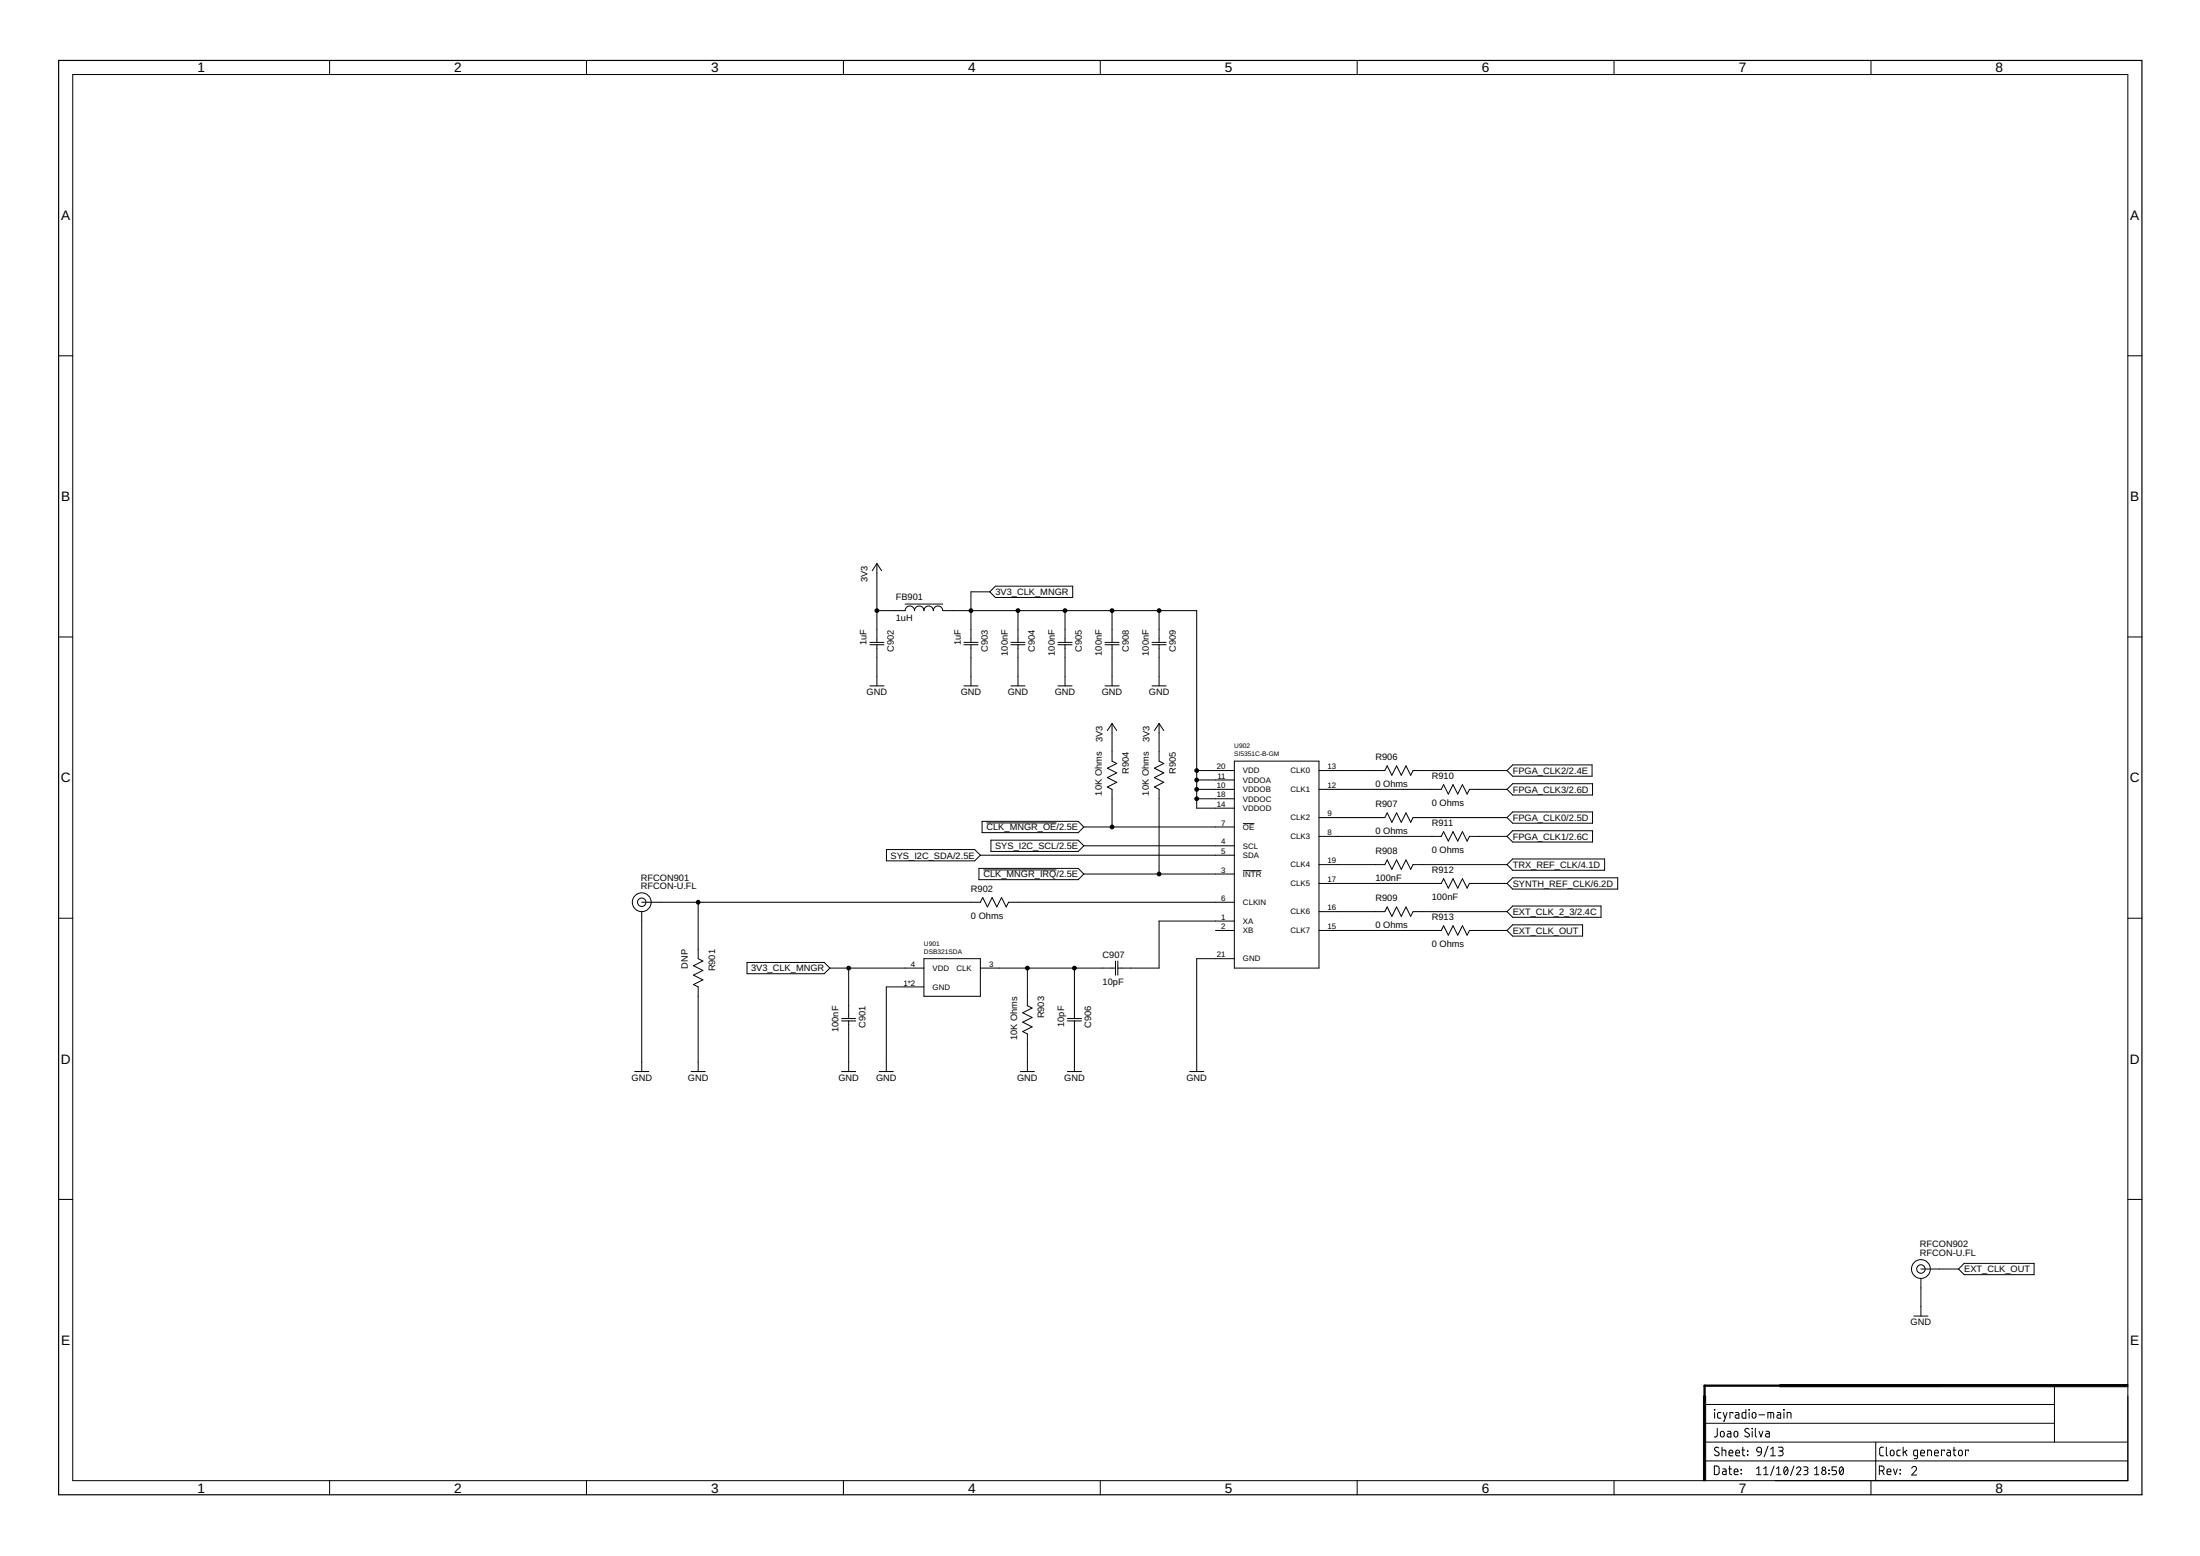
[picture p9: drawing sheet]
<svg xmlns="http://www.w3.org/2000/svg" width="594mm" height="420mm" viewBox="0 0 594 420" stroke-linecap="round" stroke-linejoin="round" font-family="sans-serif">
<g fill="none" stroke="#000" stroke-width=".27">
<path d="M89 16.3v3.8M158.4 16.3v3.8M227.8 16.3v3.8M297.1 16.3v3.8M366.5 16.3v3.8M435.8 16.3v3.8M505.2 16.3v3.8M19.6 20.1h555v379.7h-555zM15.8 96.1h3.8M574.6 96.1h3.8M236.8 152.2l1.3 1.9M236.8 152.2l-1.3 1.9"/>
<path d="M236.8 152.2v21.3M267.3 159.8h-5.1v13.7M268.8 158.3h20.9v3h-20.9l-1.5-1.5zM15.8 172h3.8M234.9 173.5h3.8M234.9 174.1h3.8M236.8 164.9h7.6a1.27 1.27 0 0 1 1.3-1.3 1.27 1.27 0 0 1 1.3 1.3 1.27 1.27 0 0 1 1.2-1.3 1.27 1.27 0 0 1 1.3 1.3 1.27 1.27 0 0 1 1.3-1.3 1.27 1.27 0 0 1 1.2 1.3 1.27 1.27 0 0 1 1.3-1.3 1.27 1.27 0 0 1 1.3 1.3h68.6v53.3h10.1M236.8 174.1v11.1M244.4 163.1h10.2M260.3 173.5h3.8M260.3 174.1h3.8M262.2 174.1v11.1"/>
<path d="M273 173.5h3.8M273 174.1h3.8M274.9 164.9v8.6M274.9 174.1v11.1M285.7 173.5h3.8M285.7 174.1h3.8M287.6 164.9v8.6M287.6 174.1v11.1M298.4 173.5h3.8M298.4 174.1h3.8M300.3 164.9v8.6M300.3 174.1v11.1"/>
<path d="M311.1 173.5h3.8M311.1 174.1h3.8M313 164.9v8.6M313 174.1v11.1M574.6 172h3.8M234.9 185.2h3.8M260.3 185.2h3.8M273 185.2h3.8M285.7 185.2h3.8M298.4 185.2h3.8M300.3 195.4v10.1l1.3 .7-2.6 1.2 2.6 1.3-2.6 1.3 2.6 1.2-2.6 1.3 1.3 .6v10.2M300.3 195.4l1.3 1.9"/>
<path d="M300.3 195.4l-1.3 1.9M311.1 185.2h3.8M313 195.4v10.1l1.3 .7-2.6 1.2 2.6 1.3-2.6 1.3 2.6 1.2-2.6 1.3 1.3 .6v22.9M313 195.4l1.3 1.9M313 195.4l-1.3 1.9M323.2 208.1h10.1M323.2 210.6h10.1M323.2 213.1h10.1M323.2 215.7h10.1M333.3 205.5h22.9v55.9h-22.9zM356.2 208.1h17.8l.6-1.3 1.3 2.5 1.2-2.5 1.3 2.5 1.3-2.5 1.2 2.5 .7-1.2h25.4M356.2 213.1h33l.6-1.2 1.3 2.5 1.3-2.5 1.2 2.5 1.3-2.5 1.3 2.5 .6-1.3h10.2"/>
<path d="M407 213.1l1.5-1.5h21.5v3.1h-21.5zM408.5 219.2h21.5v3.1h-21.5l-1.5-1.5zM408.5 206.5h21.4v3.1h-21.4l-1.5-1.5zM239.4 229.4h23.8l1.5 1.5-1.5 1.6h-23.8zM264.4 234.5h26.7l1.6 1.5-1.6 1.5h-26.7zM264.7 230.9h68.6M265.2 221.8h25.9l1.6 1.5-1.6 1.5h-25.9zM265.6 234.9h19.7M266.4 222.2h18.9M267.6 226.9h23.5l1.6 1.5-1.6 1.5h-23.5zM292.7 236h40.6M292.7 228.4h40.6"/>
<path d="M292.7 223.3h40.6M335.6 235.1h5M335.6 222.4h3.1M356.2 220.8h17.8l.6-1.3 1.3 2.5 1.2-2.5 1.3 2.5 1.3-2.5 1.2 2.5 .7-1.2h25.4M356.2 225.8h33l.6-1.2 1.3 2.5 1.3-2.5 1.2 2.5 1.3-2.5 1.3 2.5 .6-1.3h10.2M356.2 233.5h17.8l.6-1.3 1.3 2.5 1.2-2.5 1.3 2.5 1.3-2.5 1.2 2.5 .7-1.2h25.4M356.2 238.5h33l.6-1.2 1.3 2.5 1.3-2.5 1.2 2.5 1.3-2.5 1.3 2.5 .6-1.3h10.2M407 225.8l1.5-1.5h21.5v3.1h-21.5zM408.5 237h28.3v3.1h-28.3l-1.5-1.6zM408.5 231.9h24.8v3.1h-24.8l-1.5-1.5zM15.8 247.9h3.8M173.3 243.6h91.4l.7-1.2 1.2 2.5 1.3-2.5 1.3 2.5 1.2-2.5 1.3 2.5 .7-1.3h60.9"/>
<path d="M173.3 246.2v43.1M188.5 243.6v15.3l1.3 .6-2.5 1.3 2.5 1.2-2.5 1.3 2.5 1.3-2.5 1.3 1.2 .6v22.8M201.7 259.9h20.9l1.5 1.5-1.5 1.5h-20.9zM249.5 258.9h15.2v10.1h-15.2zM301.2 259.5v3.8M301.9 259.5v3.8M328.2 251.2h5.1M333.3 258.9h-10.1v30.4M333.3 248.7h-20.3v12.7h-11.1M356.2 251.2h33l.6-1.2 1.3 2.5 1.3-2.5 1.2 2.5 1.3-2.5 1.3 2.5 .6-1.3h10.2M356.2 246.2h17.8l.6-1.3 1.3 2.5 1.2-2.5 1.3 2.5 1.3-2.5 1.2 2.5 .7-1.2h25.4M408.5 249.7h18.9v3.1h-18.9l-1.5-1.6z"/>
<path d="M408.5 244.6h23.8v3.1h-23.8l-1.5-1.5zM574.6 247.9h3.8M224.1 261.4h25.4M227.3 275h3.8M227.3 275.7h3.8M229.2 261.4v13.6M229.2 275.7v13.6M249.5 266.5h-10.2v22.8M264.7 261.4h36.5M277.4 261.4v10.2l1.3 .6-2.5 1.3 2.5 1.2-2.5 1.3 2.5 1.3-2.5 1.3 1.2 .6v10.1M288.2 275h3.8M288.2 275.7h3.8"/>
<path d="M290.1 261.4v13.6M290.1 275.7v13.6M171.4 289.3h3.8M186.6 289.3h3.8M227.3 289.3h3.8M237.4 289.3h3.8M275.5 289.3h3.8M288.2 289.3h3.8M321.2 289.3h3.9M15.8 323.9h3.8M574.6 323.9h3.8M516.8 355.4h3.8"/>
<path d="M518.7 345.2v10.2M518.7 342.7h10.2M530.4 341.1h18.9v3.1h-18.9l-1.5-1.5zM460.3 379.2h94.5M554.8 374.2v15.2M89 399.8v3.8M158.4 399.8v3.8M227.8 399.8v3.8M297.1 399.8v3.8M366.5 399.8v3.8M435.8 399.8v3.8M460.3 394.5h114.3"/>
<path d="M460.3 389.4h114.3M460.3 384.3h94.5M462.9 395.9h.9l.4 .4v1.4l-.4 .5h-.9zM462.9 380.6l.2 .1zM463 381.4v1.5M463.7 385.7v2l-.2 .2-.6 .1M464.1 391a.58 .58 0 0 0-.9-.1 .58 .58 0 0 0 .1 .9l.7 .3a.54 .54 0 0 1 .2 .8 .54 .54 0 0 1-.8 .2l-.5-.3M464.7 386.7l.5-.2a.92 .92 0 0 1 .1 1.5h-.3l-.4-.3zM464.7 381.4h-.6l-.3 .4 .1 1 .8 .1M465 391.6l.9 .1 .1 1.4M465 390.8v2.3M465.2 396.6l.7 .1 .2 .2v1.3h-.6a.46 .46 0 0 1-.4-.5 .46 .46 0 0 1 .4-.4h.6"/>
<path d="M465.3 381.4l.6 1.5M466.4 381.4l-.8 2.3h-.3M466.5 386.5h.7l.2 .2v1.3h-.6a.46 .46 0 0 1-.4-.4 .46 .46 0 0 1 .4-.5h.6M466.8 396.6h.8M466.9 392.3h1a.54 .54 0 0 0-.3-.7 .54 .54 0 0 0-.7 .5l.1 .9 .9 .1M467.1 395.9v1.9l.1 .3 .4 .1M467.9 381.7v-.3h-.8v1.5M468.3 397.4h1a.54 .54 0 0 0-.3-.7 .54 .54 0 0 0-.7 .5l.1 .9 .9 .1M468.4 386.7l.5-.2a.92 .92 0 0 1 .1 1.5l-.6-.1zM468.7 381.4h.6l.2 .2 .1 1.3h-.6a.46 .46 0 0 1-.5-.4 .46 .46 0 0 1 .5-.5h.6M468.7 392.3h1.1a.54 .54 0 0 0-.4-.7 .54 .54 0 0 0-.7 .5l.1 .9 1 .1M470.1 397.9l.2 .1z"/>
<path d="M470.1 396.8l.2 .2zM470.4 391.6h.7M470.6 390.8v2.1l.5 .2M471.4 380.6v2.3h-.7l-.3-.3 .1-1 .2-.2h.7M471.9 391.8l.1 .1zM471.9 392.8l.1 .1zM472.3 380.6l.1 .1zM472.3 385.9a.58 .58 0 0 0-.9-.1 .58 .58 0 0 0 0 .9l.7 .4a.58 .58 0 0 1 .1 .8 .58 .58 0 0 1-.9 0l-.2-.2M472.3 381.4v1.5M473.1 385.7l.1 .1zM473.2 386.5v1.5M473.2 381.6l.4-.2 .4 .2 .2 .8a.52 .52 0 0 1-.5 .6 .52 .52 0 0 1-.6-.6z"/>
<path d="M474 385.7v1.9l.4 .4M474.3 396.6l.6-.5v2.1M474.3 398.2h1.2M474.5 391.1a.64 .64 0 0 1 .7-.3 .64 .64 0 0 1 .5 .6v.7h-.8a.61 .61 0 0 1-.5-.4 .61 .61 0 0 1 .1-.6zM475 382h1.5M475 386.5l.5 1.5 .5-1.5M475.7 392.1l-.3 .7-.8 .3M476.3 398.2h1.2M476.3 396.6l.6-.5v2.1M476.9 386.5h.6l.3 .2v1.3h-.6a.46 .46 0 0 1-.5-.4 .46 .46 0 0 1 .5-.5h.6M477.4 382.9v-1.5l1.4 .1 .2 1.4M477.4 390.5l-1 2.9"/>
<path d="M478.1 393.1h1.3M478.1 391.3l.7-.5v2.3M478.2 381.4v1.5M479.1 395.9l-1 2.5M479.7 398.2h1.2M479.7 396.6l.6-.5v2.1M479.9 381.4h.7l.2 .2v1.3h-.5a.46 .46 0 0 1-.5-.4 .46 .46 0 0 1 .5-.5h.5M480.2 390.8h.8a.52 .52 0 0 1 .5 .5 .52 .52 0 0 1-.5 .5h-.5M480.9 391.8a.65 .65 0 0 1 .6 .7 .65 .65 0 0 1-.6 .6h-.7M481.6 380.6l.2 .1zM481.7 381.4v1.5M481.9 396.2a.67 .67 0 0 1 .8 .2 .67 .67 0 0 1 .1 .8 .67 .67 0 0 1-.1 .7 .67 .67 0 0 1-.8 .2 1.76 1.76 0 0 1 0-1.9z"/>
<path d="M482.6 382.9v-1.5l.9 .1 .1 1.4M482.7 396.6l-.9 1.1M484.4 395.9l-.9 2.5M485.1 396.6a.58 .58 0 0 1 .9-.5 .58 .58 0 0 1 .1 .9l-1 1.2h1.2M487 396.1h.7a.48 .48 0 0 1 .5 .5 .48 .48 0 0 1-.5 .4h-.4M487.6 397a.58 .58 0 0 1 .6 .6 .58 .58 0 0 1-.6 .6h-.6M490 398.2h1.2M490 396.6l.6-.5v2.1M493.8 397.9l.2 .1zM493.8 397l.2 .1zM495.9 396.1h-1.2v.9h.7a.59 .59 0 0 1 .5 .6 .59 .59 0 0 1-.5 .6h-.7M496.9 396.2a.66 .66 0 0 1 .8 .2 .66 .66 0 0 1 .1 .8 .66 .66 0 0 1-.1 .7 .66 .66 0 0 1-.8 .2 1.64 1.64 0 0 1 0-1.9z"/>
<path d="M497.7 396.6l-.9 1.1M505.2 399.8v3.8M506.5 389.4v10.4M507.5 397.2h.6a.65 .65 0 0 0 .7-.7 .65 .65 0 0 0-.7-.6h-.6v2.3M508.3 397.2l.5 1M508.6 390.8h-.7l-.3 .5 .1 1.6 .9 .2M509.4 390.8v2.1l.4 .2M509.6 397.4h1a.54 .54 0 0 0-.4-.7 .54 .54 0 0 0-.6 .5l.1 .9 .9 .1M510.6 391.7l.4-.1a.92 .92 0 0 1 .2 1.4l-.3 .1-.4-.3zM511.3 396.6l.5 1.6 .5-1.6M513.1 396.8l.1 .2zM513.1 397.9l.1 .1z"/>
<path d="M513.1 391.6h-.6l-.3 .3 .2 1.1 .7 .1M513.9 390.8v2.3M514.4 392l.6 1.1M515 391.6l-1.1 .7M516.2 396.5a.65 .65 0 0 1 1-.5 .65 .65 0 0 1 .2 1l-1.2 1.3h1.3M517.8 393.1h-.8l-.2-.2v-1.1l.2-.2h.8v1.9l-.3 .4h-.6M518.6 392.3h1.1a.54 .54 0 0 0-.4-.7 .54 .54 0 0 0-.7 .5l.2 .9 .9 .1M520.5 393.1v-1.5l.9 .1 .2 1.4M522.4 392.3h1a.54 .54 0 0 0-.3-.7 .54 .54 0 0 0-.7 .5l.1 .9 .9 .1M525.1 391.8v-.2h-.8v1.5M525.8 391.6h.7l.2 .3v1.2h-.6a.46 .46 0 0 1-.4-.4 .46 .46 0 0 1 .4-.5h.6M527.4 391.6h.8"/>
<path d="M527.6 390.8v1.9l.2 .3 .4 .1M529 391.7l.5-.1a.92 .92 0 0 1 .2 1.4l-.4 .1-.4-.3zM531.5 391.8v-.2h-.7v1.5"/>
<circle cx="173.3" cy="243.6" r="2.54"/>
<circle cx="173.3" cy="243.6" r="1.14"/>
<circle cx="518.7" cy="342.7" r="2.54"/>
<circle cx="518.7" cy="342.7" r="1.14"/>
<circle cx="492.5" cy="397.6" r=".58"/>
<circle cx="492.5" cy="396.6" r=".47"/>
</g>
<path d="M15.8 16.3h562.6v387.3h-562.6z" fill="none" stroke="#000" stroke-width=".32"/>
<path d="M460 377h.6v22.8h-.6zM480.6 373.9h94v.6h-94z" fill="#000" stroke="#000" stroke-width=".27"/>
<path d="M523.8 374.2h-63.5v3.8" fill="none" stroke="#000" stroke-width=".61"/>
<g fill="#000" stroke="#000" stroke-width=".27">
<circle cx="236.8" cy="164.9" r=".51"/>
<circle cx="262.2" cy="164.9" r=".51"/>
<circle cx="274.9" cy="164.9" r=".51"/>
<circle cx="287.6" cy="164.9" r=".51"/>
<circle cx="300.3" cy="164.9" r=".51"/>
<circle cx="313" cy="164.9" r=".51"/>
<circle cx="323.2" cy="215.7" r=".51"/>
<circle cx="323.2" cy="208.1" r=".51"/>
<circle cx="323.2" cy="210.6" r=".51"/>
<circle cx="323.2" cy="213.1" r=".51"/>
<circle cx="300.3" cy="223.3" r=".51"/>
<circle cx="313" cy="236" r=".51"/>
<circle cx="188.5" cy="243.6" r=".51"/>
<circle cx="229.2" cy="261.4" r=".51"/>
<circle cx="277.4" cy="261.4" r=".51"/>
<circle cx="290.1" cy="261.4" r=".51"/>
</g>
<g font-size="3.7">
<text x="53.3" y="19.5">1</text>
<text x="122.7" y="19.5">2</text>
<text x="192" y="19.5">3</text>
<text x="261.4" y="19.5">4</text>
<text x="330.8" y="19.5">5</text>
<text x="400.2" y="19.5">6</text>
<text x="469.5" y="19.5">7</text>
<text x="538.9" y="19.5">8</text>
<text x="16.5" y="59.4">A</text>
<text x="575.3" y="59.4">A</text>
<text x="16.5" y="135.3">B</text>
<text x="575.3" y="135.3">B</text>
<text x="16.4" y="211.3">C</text>
<text x="575.2" y="211.3">C</text>
<text x="16.4" y="287.2">D</text>
<text x="575.2" y="287.2">D</text>
<text x="16.5" y="363.1">E</text>
<text x="575.3" y="363.1">E</text>
<text x="53.3" y="403">1</text>
<text x="122.7" y="403">2</text>
<text x="192" y="403">3</text>
<text x="261.4" y="403">4</text>
<text x="330.8" y="403">5</text>
<text x="400.2" y="403">6</text>
<text x="469.5" y="403">7</text>
<text x="538.9" y="403">8</text>
</g>
<g font-size="2.5">
<text x="234.3" y="157.3" transform="rotate(-90 234.3 157.3)">3V3</text>
<text x="268.8" y="160.7">3V3_CLK_MNGR</text>
<text x="241.9" y="167.7">1uH</text>
<text x="241.9" y="162.1">FB901</text>
<text x="234" y="174.3" transform="rotate(-90 234 174.3)">1uF</text>
<text x="241.3" y="176" transform="rotate(-90 241.3 176)">C902</text>
<text x="259.4" y="174.3" transform="rotate(-90 259.4 174.3)">1uF</text>
<text x="266.7" y="176" transform="rotate(-90 266.7 176)">C903</text>
<text x="272.1" y="177.1" transform="rotate(-90 272.1 177.1)">100nF</text>
<text x="279.4" y="176" transform="rotate(-90 279.4 176)">C904</text>
<text x="284.8" y="177.1" transform="rotate(-90 284.8 177.1)">100nF</text>
<text x="292.1" y="176" transform="rotate(-90 292.1 176)">C905</text>
<text x="297.5" y="177.1" transform="rotate(-90 297.5 177.1)">100nF</text>
<text x="304.8" y="176" transform="rotate(-90 304.8 176)">C908</text>
<text x="310.2" y="177.1" transform="rotate(-90 310.2 177.1)">100nF</text>
<text x="317.5" y="176" transform="rotate(-90 317.5 176)">C909</text>
<text x="234" y="187.8">GND</text>
<text x="259.4" y="187.8">GND</text>
<text x="272.1" y="187.8">GND</text>
<text x="284.8" y="187.8">GND</text>
<text x="297.5" y="187.8">GND</text>
<text x="310.2" y="187.8">GND</text>
<text x="297.7" y="200.5" transform="rotate(-90 297.7 200.5)">3V3</text>
<text x="310.4" y="200.5" transform="rotate(-90 310.4 200.5)">3V3</text>
<text x="304.8" y="209" transform="rotate(-90 304.8 209)">R904</text>
<text x="317.5" y="209" transform="rotate(-90 317.5 209)">R905</text>
<text x="371.4" y="205.3">R906</text>
<text x="408.5" y="209">FPGA_CLK2/2.4E</text>
<text x="297.5" y="214.8" transform="rotate(-90 297.5 214.8)">10K Ohms</text>
<text x="310.2" y="214.8" transform="rotate(-90 310.2 214.8)">10K Ohms</text>
<text x="371.4" y="212.6">0 Ohms</text>
<text x="386.6" y="210.4">R910</text>
<text x="408.5" y="214">FPGA_CLK3/2.6D</text>
<text x="371.4" y="218">R907</text>
<text x="386.6" y="217.7">0 Ohms</text>
<text x="408.5" y="221.7">FPGA_CLK0/2.5D</text>
<text x="266.4" y="224.2">CLK_MNGR_OE/2.5E</text>
<text x="371.4" y="225.3">0 Ohms</text>
<text x="386.6" y="223.1">R911</text>
<text x="408.5" y="226.7">FPGA_CLK1/2.6C</text>
<text x="240.5" y="231.8">SYS_I2C_SDA/2.5E</text>
<text x="268.7" y="229.3">SYS_I2C_SCL/2.5E</text>
<text x="371.4" y="230.7">R908</text>
<text x="386.6" y="230.4">0 Ohms</text>
<text x="173" y="237.8">RFCON901</text>
<text x="265.6" y="236.9">CLK_MNGR_IRQ/2.5E</text>
<text x="371.4" y="238">100nF</text>
<text x="386.6" y="235.8">R912</text>
<text x="408.5" y="239.4">SYNTH_REF_CLK/6.2D</text>
<text x="408.5" y="234.4">TRX_REF_CLK/4.1D</text>
<text x="173" y="240.1">RFCON-U.FL</text>
<text x="262.2" y="240.9">R902</text>
<text x="371.4" y="243.4">R909</text>
<text x="386.6" y="243.1">100nF</text>
<text x="262.2" y="248.2">0 Ohms</text>
<text x="371.4" y="250.7">0 Ohms</text>
<text x="386.6" y="248.5">R913</text>
<text x="408.5" y="247.1">EXT_CLK_2_3/2.4C</text>
<text x="386.6" y="255.8">0 Ohms</text>
<text x="408.5" y="252.1">EXT_CLK_OUT</text>
<text x="185.8" y="261.6" transform="rotate(-90 185.8 261.6)">DNP</text>
<text x="193.1" y="262.3" transform="rotate(-90 193.1 262.3)">R901</text>
<text x="202.8" y="262.3">3V3_CLK_MNGR</text>
<text x="297.7" y="258.6">C907</text>
<text x="297.7" y="266">10pF</text>
<text x="282" y="275" transform="rotate(-90 282 275)">R903</text>
<text x="226.4" y="278.7" transform="rotate(-90 226.4 278.7)">100nF</text>
<text x="233.7" y="277.6" transform="rotate(-90 233.7 277.6)">C901</text>
<text x="274.7" y="280.9" transform="rotate(-90 274.7 280.9)">10K Ohms</text>
<text x="287.4" y="277.3" transform="rotate(-90 287.4 277.3)">10pF</text>
<text x="294.7" y="277.6" transform="rotate(-90 294.7 277.6)">C906</text>
<text x="170.5" y="291.9">GND</text>
<text x="185.8" y="291.9">GND</text>
<text x="226.4" y="291.9">GND</text>
<text x="236.6" y="291.9">GND</text>
<text x="274.7" y="291.9">GND</text>
<text x="287.4" y="291.9">GND</text>
<text x="320.4" y="291.9">GND</text>
<text x="518.5" y="339.1">RFCON-U.FL</text>
<text x="518.5" y="336.8">RFCON902</text>
<text x="530.4" y="343.6">EXT_CLK_OUT</text>
<text x="515.9" y="357.9">GND</text>
</g>
<g font-size="2.1">
<text x="328.6" y="207.7">20</text>
<text x="335.6" y="208.8">VDD</text>
<text x="348.5" y="208.8">CLK0</text>
<text x="358.5" y="207.7">13</text>
<text x="328.6" y="212.8">10</text>
<text x="328.6" y="215.3">18</text>
<text x="328.7" y="210.3">11</text>
<text x="335.6" y="211.4">VDDOA</text>
<text x="335.6" y="213.9">VDDOB</text>
<text x="348.5" y="213.9">CLK1</text>
<text x="358.5" y="212.8">12</text>
<text x="328.6" y="217.9">14</text>
<text x="335.6" y="216.5">VDDOC</text>
<text x="335.6" y="219">VDDOD</text>
<text x="348.5" y="221.5">CLK2</text>
<text x="358.5" y="220.4">9</text>
<text x="329.8" y="223">7</text>
<text x="335.6" y="224.1">OE</text>
<text x="348.5" y="226.6">CLK3</text>
<text x="358.5" y="225.5">8</text>
<text x="329.8" y="228">4</text>
<text x="329.8" y="230.6">5</text>
<text x="335.6" y="229.1">SCL</text>
<text x="335.6" y="231.7">SDA</text>
<text x="358.5" y="233.1">19</text>
<text x="329.8" y="235.7">3</text>
<text x="335.6" y="236.8">INTR</text>
<text x="348.5" y="234.2">CLK4</text>
<text x="348.5" y="239.3">CLK5</text>
<text x="358.5" y="238.2">17</text>
<text x="329.8" y="243.3">6</text>
<text x="335.6" y="244.4">CLKIN</text>
<text x="358.5" y="245.8">16</text>
<text x="329.8" y="248.3">1</text>
<text x="329.8" y="250.9">2</text>
<text x="335.6" y="249.5">XA</text>
<text x="348.5" y="246.9">CLK6</text>
<text x="358.5" y="250.9">15</text>
<text x="335.6" y="252">XB</text>
<text x="348.5" y="252">CLK7</text>
<text x="246" y="261">4</text>
<text x="251.8" y="262.2">VDD</text>
<text x="258.2" y="262.2">CLK</text>
<text x="267.1" y="261">3</text>
<text x="328.6" y="258.5">21</text>
<text x="335.6" y="259.6">GND</text>
<text x="244" y="266.1">1*2</text>
<text x="251.8" y="267.2">GND</text>
</g>
<g font-size="1.8">
<text x="333.3" y="202">U902</text>
<text x="333.3" y="204.3">SI5351C-B-GM</text>
<text x="249.5" y="257.6">DSB321SDA</text>
<text x="249.5" y="255.3">U901</text>
</g>
</svg>
